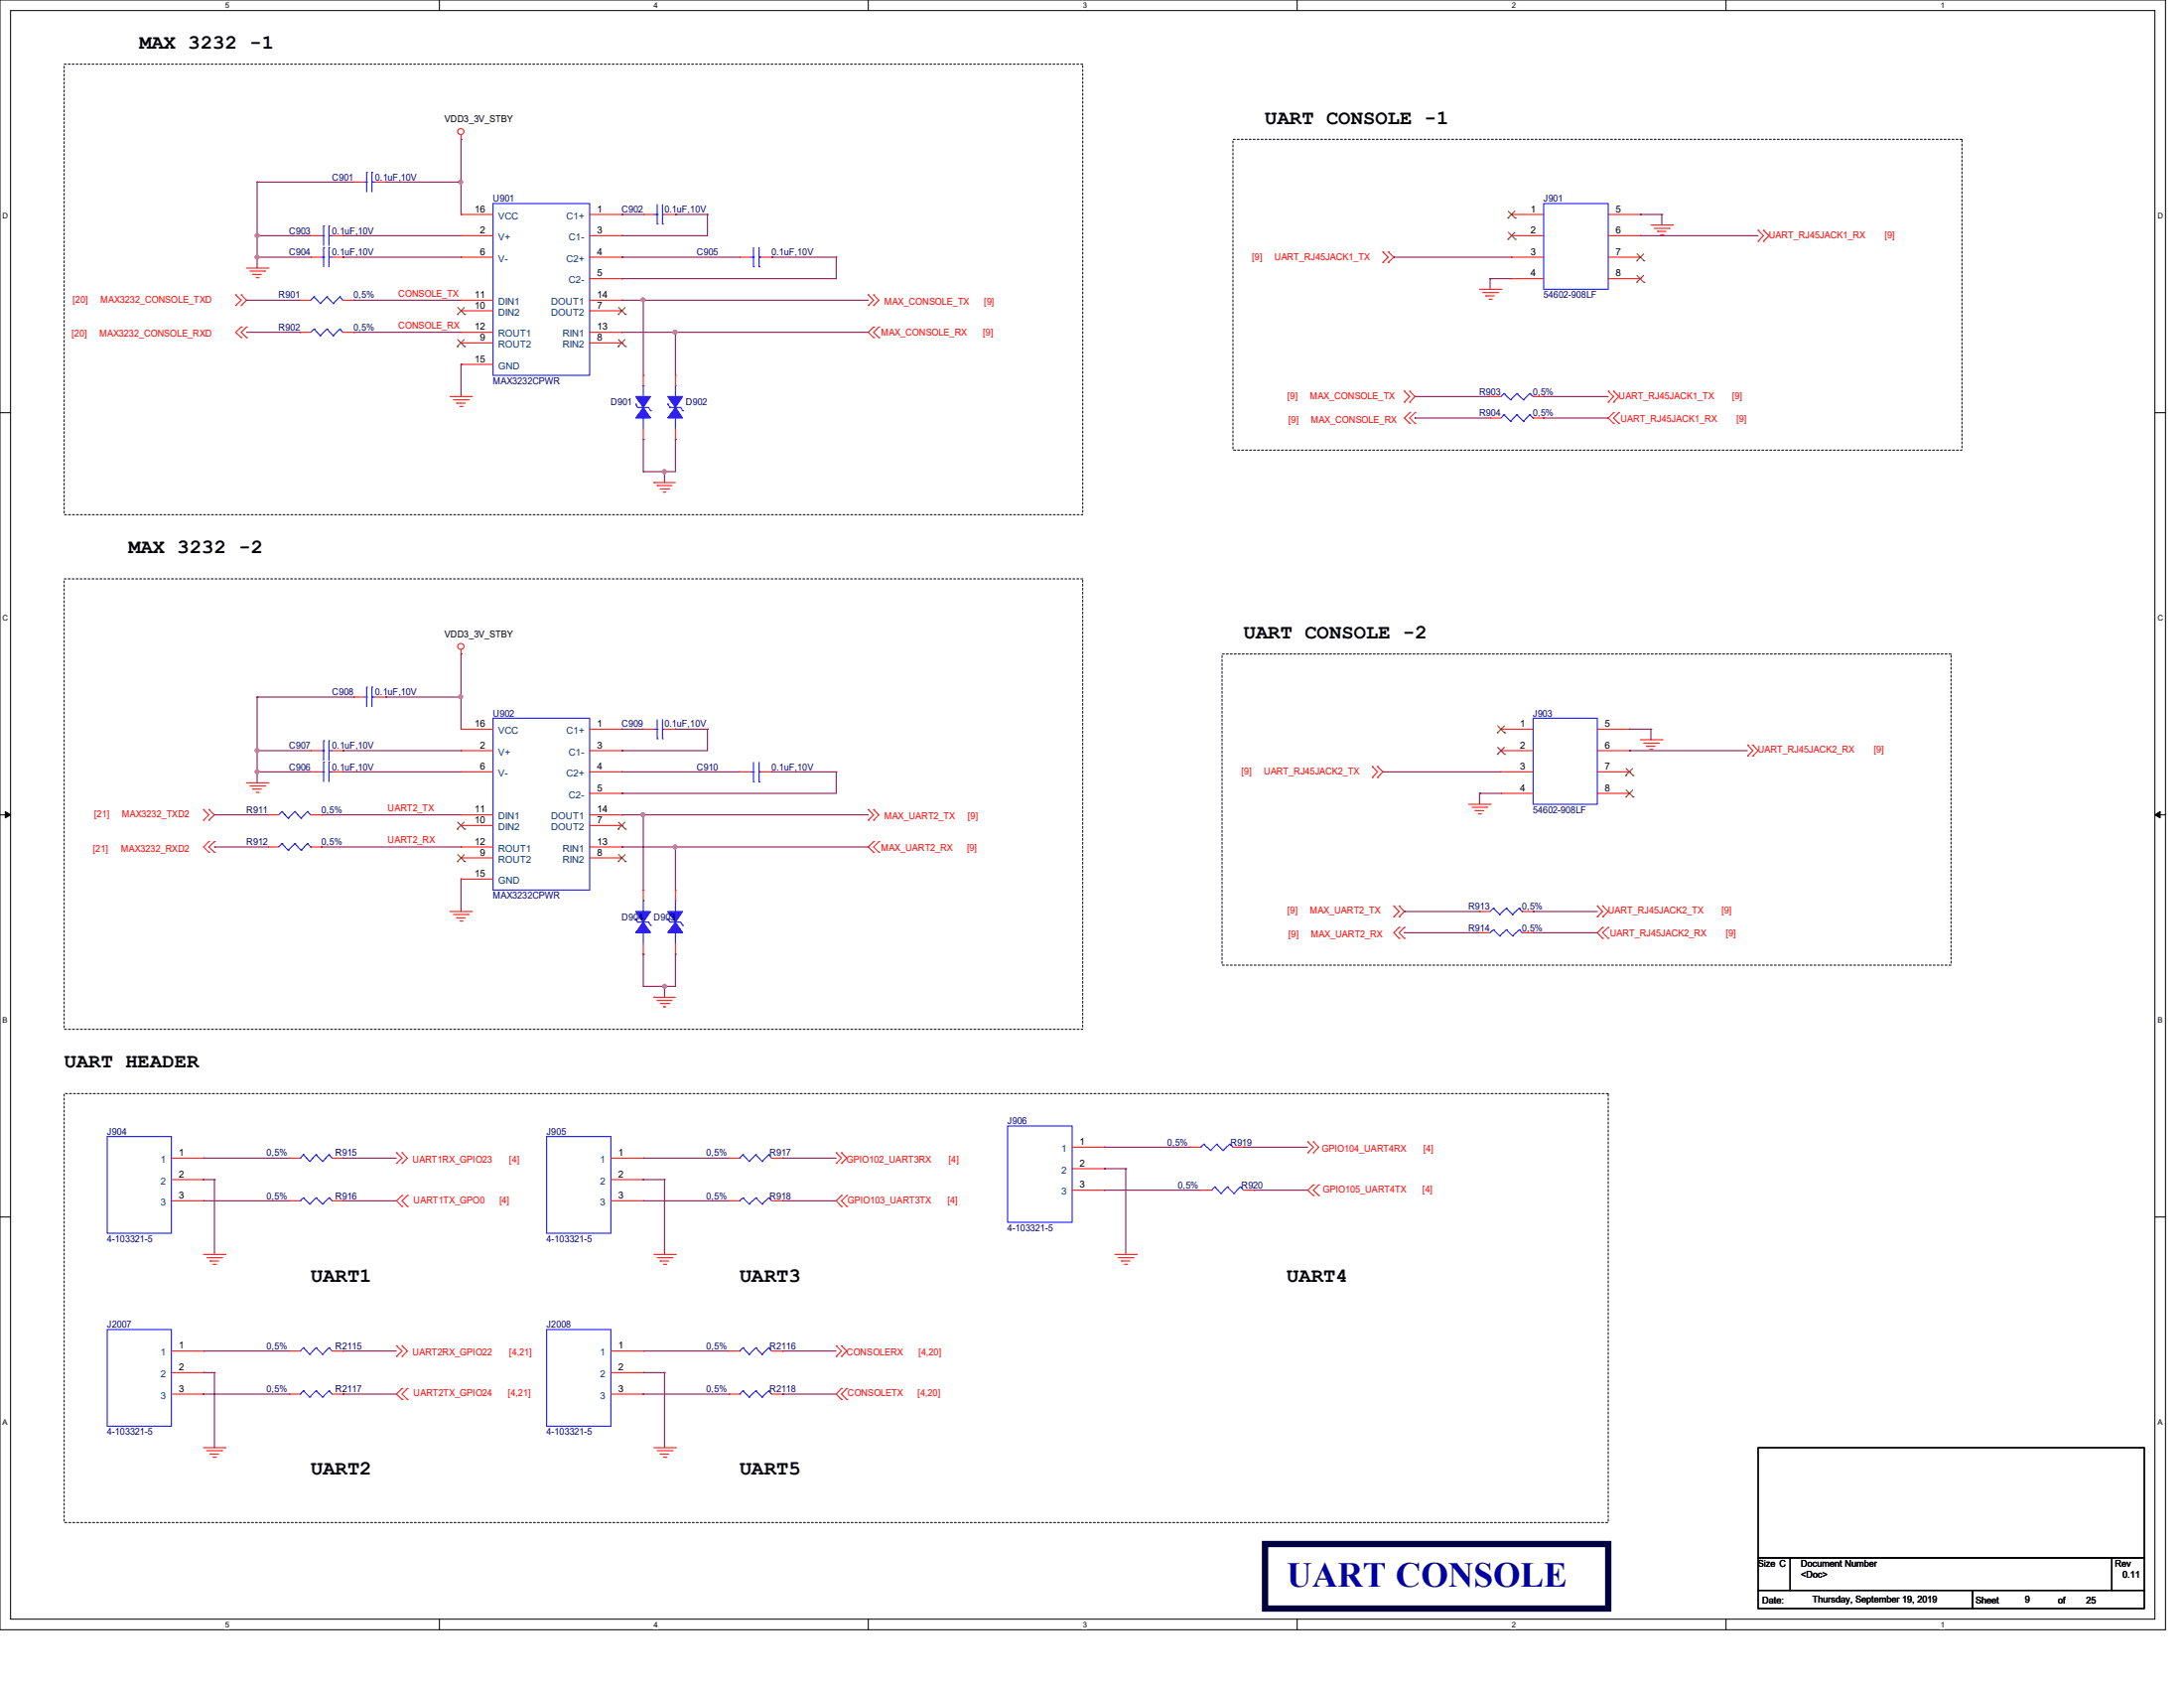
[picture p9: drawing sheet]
<svg xmlns="http://www.w3.org/2000/svg" width="279mm" height="216mm" viewBox="0 0 279 216" stroke-linecap="round" stroke-linejoin="round" font-family="sans-serif">
<path d="M0 0h277v208.4h-277zM1.4 1.4h274.3v205.7h-274.3z" fill="none" stroke="#000" stroke-width=".13"/>
<g fill="#fff">
<path d="M28.8 .1h.5v1.1h-.5z"/>
<path d="M28.8 207.2h.5v1.1h-.5z"/>
</g>
<path d="M56.2 0v1.4M56.2 207.1v1.3" fill="none" stroke="#000" stroke-width=".13"/>
<g fill="#fff">
<path d="M83.7 .1h.5v1.1h-.5z"/>
<path d="M83.7 207.2h.5v1.1h-.5z"/>
</g>
<path d="M111.1 0v1.4M111.1 207.1v1.3" fill="none" stroke="#000" stroke-width=".13"/>
<g fill="#fff">
<path d="M138.5 .1h.6v1.1h-.6z"/>
<path d="M138.5 207.2h.6v1.1h-.6z"/>
</g>
<path d="M165.9 0v1.4M165.9 207.1v1.3" fill="none" stroke="#000" stroke-width=".13"/>
<g fill="#fff">
<path d="M193.4 .1h.5v1.1h-.5z"/>
<path d="M193.4 207.2h.5v1.1h-.5z"/>
</g>
<path d="M220.8 0v1.4M220.8 207.1v1.3" fill="none" stroke="#000" stroke-width=".13"/>
<g fill="#fff">
<path d="M248.2 .1h.6v1.1h-.6z"/>
<path d="M248.2 207.2h.6v1.1h-.6z"/>
<path d="M.3 27.1h.8v1.1h-.8z"/>
<path d="M276 27.1h.7v1.1h-.7z"/>
<path d="M.3 78.5h.8v1.1h-.8z"/>
<path d="M276 78.5h.7v1.1h-.7z"/>
</g>
<path d="M0 52.8h1.4M275.7 52.8h1.3" fill="none" stroke="#000" stroke-width=".13"/>
<g fill="#fff">
<path d="M.3 129.9h.7v1.1h-.7z"/>
<path d="M276 129.9h.6v1.1h-.6z"/>
</g>
<path d="M0 104.2h1.4M275.7 104.2h1.3" fill="none" stroke="#000" stroke-width=".13"/>
<path d="M.7 103.8l.7 .4-.7 .4zM275.7 104.2l.7-.4v.8z" fill="#000" stroke="#000" stroke-width=".13"/>
<g fill="#fff">
<path d="M.3 181.4h.7v1.1h-.7z"/>
<path d="M276 181.4h.6v1.1h-.6z"/>
</g>
<path d="M0 155.7h1.4M275.7 155.7h1.3M224.9 185.2h49.4v14.1h-49.4zM224.9 199.3h4.1v4.1h-4.1zM229 199.3h41.2v4.1h-41.2zM270.2 199.3h4.1v4.1h-4.1zM224.9 203.4h27.4v2.3h-27.4zM252.3 203.4h22v2.3h-22z" fill="none" stroke="#000" stroke-width=".13"/>
<path d="M8.2 8.2h130.3v57.6h-130.3zM157.7 17.8h93.3v39.8h-93.3zM8.2 74h130.3v57.7h-130.3zM156.3 83.7h93.3v39.7h-93.3zM8.2 139.9h197.5v54.8h-197.5z" fill="none" stroke="#000" stroke-width=".13" stroke-dasharray=".3 .3"/>
<path d="M161.8 197.5h43.9v8.2h-43.9z" fill="none" stroke="#000040" stroke-width=".8"/>
<g fill="none" stroke="#f00" stroke-width=".13">
<path d="M59 17.8h.1M59 17.3v.5M30.1 39.1h.1M30.1 37.7h.1M30.1 37.7l.8 .7-.8 .7M30.9 37.7h.1M30.9 39.1h.1M30.9 37.7l.6 .7-.6 .7M31.5 34.3h2.8M32 34.7h1.9M32.3 35.1h.1M32.3 35.1h1.1"/>
<path d="M32.8 35.5h.2M33 35.5h.1M33.9 34.7h.1M34.3 34.3h.1M38.4 38.4h.1M38.4 38.4h1.4M39.8 32.9h.1M39.8 30.1h.1M39.8 32.9h1.3M39.8 30.1h1.3M42.5 32.9h1.4M42.5 30.1h1.4"/>
<path d="M43.9 32.9h.1M43.9 30.1h.1M43.9 38.4h1.4M45.3 38.4h.1M45.3 23.3h.1M45.3 23.3h1.3M48 23.3h1.4M49.4 23.3h.1M59 30.1h.1M59 32.9h.1M59 38.4h.1M59 39.8h.1"/>
<path d="M59 27.4h.1M59 32.9h4.1M59 38.4h4.1M59 30.1h4.1M59 27.4h4.1M59 39.8h4.1M75.4 32.9h4.1M75.4 38.4h4.1M75.4 30.1h4.1M75.4 27.4h4.1M75.4 35.6h4.1M75.4 39.8h4.1"/>
<path d="M79.5 27.4h.1M79.5 30.1h.1M79.5 32.9h.1M79.5 35.6h.1M79.5 38.4h.1M79.5 39.8h.1M82.3 27.4h.1M82.3 27.4h1.4M85 27.4h1.4M86.4 27.4h.1M94.6 32.9h.1M94.6 32.9h1.4"/>
<path d="M97.4 32.9h1.3M98.7 32.9h.1M111.1 37.7h.1M111.1 39.1h.1M111.1 37.7l.7 .7-.7 .7M111.8 37.7h.1M111.8 39.1h.1M111.8 37.7l.6 .7-.6 .7M176.9 32.2h.1M176.9 33.6h.1M176.9 32.2l.7 .7-.7 .7M177.6 33.6h.1"/>
<path d="M177.6 32.2h.1M177.6 32.2l.7 .7-.7 .7M189.3 37h2.7M189.7 37.4h1.9M190.1 37.8h.1M190.1 37.8h1.1M190.5 38.3h.3M190.8 38.3h.1M191.6 37.4h.1M192 37h.1M193.4 27.4h.1M193.4 30.1h.1"/>
<path d="M193.4 32.9h.1M193.4 35.6h.1M193.4 32.9h4.1M193.4 30.1h4.1M193.4 27.4h4.1M193.4 35.6h4.1M205.7 32.9h4.1M205.7 30.1h4.1M205.7 27.4h4.1M205.7 35.6h4.1M209.8 27.4h.1M209.8 30.1h.1"/>
<path d="M209.8 32.9h.1M209.8 35.6h.1M211.2 28.8h2.8M211.6 29.2h1.9M212 29.6h.1M212 29.6h1.1M212.4 30h.3M212.7 30h.1M213.5 29.2h.1M214 28.8h.1M224.9 30.9h.1M224.9 29.5h.1"/>
<path d="M224.9 29.5l.7 .6-.7 .8M225.6 30.9h.1M225.6 29.5h.1M225.6 29.5l.7 .6-.7 .8M30.9 41.8h.1M30.9 43.2h.1M30.9 41.8l-.8 .7 .8 .7M31.5 41.8h.1M31.5 43.2h.1M31.5 41.8l-.6 .7 .6 .7M38.4 42.5h.1M38.4 42.5h1.4"/>
<path d="M43.9 42.5h1.4M45.3 42.5h.1M57.6 50.7h2.7M58 51.1h1.9M58.4 51.6h.1M58.4 51.6h1.1M58.8 52h.3M59 42.5h.1M59 43.9h.1M59 46.6h.1M59 42.5h4.1M59 43.9h4.1"/>
<path d="M59 46.6h4.1M59.1 52h.1M59.9 51.1h.1M60.3 50.7h.1M75.4 42.5h4.1M75.4 43.9h4.1M79.5 42.5h.1M79.5 43.9h.1M82.3 56.2h.1M82.3 48h.1M82.3 48v1.4M82.3 54.9v1.3"/>
<path d="M86.4 56.2h.1M86.4 48h.1M86.4 48v1.4M86.4 54.9v1.3M111.8 41.8h.1M111.8 43.2h.1M111.8 41.8l-.7 .7 .7 .7M112.4 43.2h.1M112.4 41.8h.1M112.4 41.8l-.6 .7 .6 .7M179.7 50h.1M179.7 51.4h.1"/>
<path d="M179.7 50l.6 .7-.6 .7M180.3 51.4h.1M180.3 50h.1M180.3 52.8h.1M180.3 54.1h.1M180.3 50l.7 .7-.7 .7M180.3 52.8l-.6 .7 .6 .6M181 52.8h.1M181 54.1h.1M181 52.8l-.7 .7 .7 .6M190.6 50.7h.1M190.6 53.5h.1"/>
<path d="M190.6 50.7h1.4M190.6 53.5h1.4M196.1 50.7h1.4M196.1 53.5h1.4M197.5 50.7h.1M197.5 53.5h.1M205.7 51.4h.1M205.7 50h.1M205.7 50l.7 .7-.7 .7M206.4 51.4h.1M206.4 50h.1M206.4 52.8h.1"/>
<path d="M206.4 54.1h.1M206.4 50l.7 .7-.7 .7M206.4 52.8l-.7 .7 .7 .6M207.1 54.1h.1M207.1 52.8h.1M207.1 52.8l-.7 .7 .7 .6M83.7 61.7h.1M83.7 61.7h2.7M84.1 62.1h.1M84.1 62.1h1.9M84.5 62.5h1.1M84.9 62.9h.1"/>
<path d="M84.9 62.9h.3M85.6 62.5h.1M39.8 96h.1M39.8 98.7h.1M39.8 96h1.3M39.8 98.7h1.3M42.5 96h1.4M42.5 98.7h1.4M43.9 96h.1M43.9 98.7h.1M45.3 89.2h.1M45.3 89.2h1.3"/>
<path d="M48 89.2h1.4M49.4 89.2h.1M59 83.7h.1M59 96h.1M59 98.7h.1M59 93.3h.1M59 83.1v.6M59 96h4.1M59 93.3h4.1M59 98.7h4.1M75.4 96h4.1M75.4 93.3h4.1"/>
<path d="M75.4 98.7h4.1M79.5 93.3h.1M79.5 96h.1M79.5 98.7h.1M82.3 93.3h.1M82.3 93.3h1.4M85 93.3h1.4M86.4 93.3h.1M94.6 98.7h.1M94.6 98.7h1.4M97.4 98.7h1.3M98.7 98.7h.1"/>
<path d="M175.6 98h.1M175.6 99.4h.1M175.6 98l.6 .7-.6 .7M176.2 99.4h.1M176.2 98h.1M176.2 98l.7 .7-.7 .7M192 93.3h.1M192 96h.1M192 98.7h.1M192 96h4.1M192 93.3h4.1M192 98.7h4.1"/>
<path d="M204.3 96h4.1M204.3 93.3h4.1M204.3 98.7h4.1M208.4 93.3h.1M208.4 96h.1M208.4 98.7h.1M209.8 94.6h2.8M210.3 95h1.9M210.7 95.5h.1M210.7 95.5h1.1M211.1 95.8h.2M211.3 95.8h.1"/>
<path d="M212.2 95h.1M212.6 94.6h.1M223.6 96.7h.1M223.6 95.3h.1M223.6 95.3l.6 .7-.6 .7M224.2 96.7h.1M224.2 95.3h.1M224.2 95.3l.7 .7-.7 .7M26 104.9h.1M26 103.5h.1M26 103.5l.7 .7-.7 .7M26.7 103.5h.1"/>
<path d="M26.7 104.9h.1M26.7 107.7h.1M26.7 109h.1M26.7 103.5l.7 .7-.7 .7M26.7 107.7l-.7 .6 .7 .7M27.4 107.7h.1M27.4 109h.1M27.4 107.7l-.7 .6 .7 .7M31.5 100.1h2.8M32 100.5h1.9M32.3 100.9h.1M32.3 100.9h1.1"/>
<path d="M32.8 101.3h.2M33 101.3h.1M33.9 100.5h.1M34.3 100.1h.1M34.3 108.3h.1M34.3 104.2h.1M34.3 108.3h1.3M34.3 104.2h1.3M39.8 108.3h1.3M39.8 104.2h1.3M41.1 108.3h.1M41.1 104.2h.1"/>
<path d="M57.6 116.6h2.7M58 117h1.9M58.4 117.4h.1M58.4 117.4h1.1M58.8 117.8h.3M59 104.2h.1M59 105.6h.1M59 108.3h.1M59 109.7h.1M59 112.4h.1M59 108.3h4.1M59 104.2h4.1"/>
<path d="M59 105.6h4.1M59 109.7h4.1M59 112.4h4.1M59.1 117.8h.1M59.9 117h.1M60.3 116.6h.1M75.4 108.3h4.1M75.4 101.5h4.1M75.4 104.2h4.1M75.4 105.6h4.1M75.4 109.7h4.1M79.5 101.5h.1"/>
<path d="M79.5 108.3h.1M79.5 109.7h.1M79.5 104.2h.1M79.5 105.6h.1M82.3 113.8h.1M82.3 113.8v1.4M86.4 113.8h.1M86.4 113.8v1.4M111.1 103.5h.1M111.1 104.9h.1M111.1 103.5l.7 .7-.7 .7M111.8 103.5h.1"/>
<path d="M111.8 104.9h.1M111.8 107.7h.1M111.8 109h.1M111.8 103.5l.6 .7-.6 .7M111.8 107.7l-.7 .6 .7 .7M112.4 109h.1M112.4 107.7h.1M112.4 107.7l-.6 .6 .6 .7M178.3 115.9h.1M178.3 117.3h.1M178.3 115.9l.7 .7-.7 .7M179 117.3h.1"/>
<path d="M179 115.9h.1M179 118.6h.1M179 115.9l.7 .7-.7 .7M179 118.6l-.7 .7 .7 .7M179.7 118.6h.1M179.7 118.6l-.7 .7 .7 .7M187.9 102.9h2.7M188.3 103.3h1.9M188.7 103.7h.1M188.7 103.7h1.1M189.1 104.1h.3M189.3 119.3h.1"/>
<path d="M189.3 116.6h.1M189.3 116.6h1.3M189.3 119.3h1.3M189.4 104.1h.1M190.2 103.3h.1M190.6 102.9h.1M192 101.5h.1M192 101.5h4.1M194.7 116.6h1.4M194.7 119.3h1.4M196.1 119.3h.1M196.1 116.6h.1"/>
<path d="M204.3 117.3h.1M204.3 115.9h.1M204.3 115.9l.7 .7-.7 .7M204.3 101.5h4.1M205 117.3h.1M205 115.9h.1M205 118.6h.1M205 115.9l.7 .7-.7 .7M205 118.6l-.7 .7 .7 .7M205.7 118.6h.1M205.7 118.6l-.7 .7 .7 .7M208.4 101.5h.1"/>
<path d="M82.3 122h.1M82.3 120.7v1.3M83.7 127.6h.1M83.7 127.6h2.7M84.1 128h.1M84.1 128h1.9M84.5 128.4h1.1M84.9 128.8h.1M84.9 128.8h.3M85.6 128.4h.1M86.4 122h.1M86.4 120.7v1.3"/>
<path d="M179 120h.1M179.7 120h.1M205 120h.1M205.7 120h.1M21.9 153.6h4.1M21.9 148.1h4.1M21.9 150.9h4.1M26 148.1h.1M26 150.9h.1M26 153.6h.1M37 153.6h.1M37 148.1h.1"/>
<path d="M37 153.6h1.4M37 148.1h1.4M42.5 153.6h1.4M42.5 148.1h1.4M43.9 153.6h.1M43.9 148.1h.1M50.7 147.4h.1M50.7 148.8h.1M50.7 147.4l.7 .7-.7 .7M51.4 147.4h.1M51.4 148.8h.1M51.4 152.9h.1"/>
<path d="M51.4 154.3h.1M51.4 147.4l.7 .7-.7 .7M51.4 152.9l-.7 .7 .7 .7M52.1 154.3h.1M52.1 152.9h.1M52.1 152.9l-.7 .7 .7 .7M78.1 153.6h4.2M78.1 148.1h4.2M78.1 150.9h4.2M82.3 148.1h.1M82.3 150.9h.1M82.3 153.6h.1"/>
<path d="M93.3 148.1h.1M93.3 153.6h.1M93.3 153.6h1.3M93.3 148.1h1.3M98.7 153.6h1.4M98.7 148.1h1.4M100.1 148.1h.1M100.1 153.6h.1M107 147.4h.1M107 148.8h.1M107 147.4l.7 .7-.7 .7M107.7 152.9h.1"/>
<path d="M107.7 154.3h.1M107.7 147.4h.1M107.7 148.8h.1M107.7 152.9l-.7 .7 .7 .7M107.7 147.4l.6 .7-.6 .7M108.3 154.3h.1M108.3 152.9h.1M108.3 152.9l-.6 .7 .6 .7M137.2 152.2h4.1M137.2 146.7h4.1M137.2 149.5h4.1M141.3 146.7h.1"/>
<path d="M141.3 149.5h.1M141.3 152.2h.1M152.2 146.7h.1M152.2 146.7h1.4M153.6 152.2h.1M153.6 152.2h1.4M157.7 146.7h1.4M159.1 146.7h.1M159.1 152.2h1.3M160.4 152.2h.1M167.3 146h.1M167.3 147.4h.1"/>
<path d="M167.3 146l.7 .7-.7 .7M168 151.6h.1M168 152.9h.1M168 146h.1M168 147.4h.1M168 151.6l-.7 .6 .7 .7M168 146l.7 .7-.7 .7M168.7 152.9h.1M168.7 151.6h.1M168.7 151.6l-.7 .6 .7 .7M21.9 178.3h4.1M21.9 172.8h4.1"/>
<path d="M21.9 175.6h4.1M26 172.8h.1M26 175.6h.1M26 178.3h.1M26 160.4h2.8M26.5 160.9h1.9M26.9 161.3h.1M26.9 161.3h1.1M27.3 161.7h.3M27.6 161.7h.1M28.4 160.9h.1M28.8 160.4h.1"/>
<path d="M37 178.3h.1M37 172.8h.1M37 178.3h1.4M37 172.8h1.4M42.5 178.3h1.4M42.5 172.8h1.4M43.9 178.3h.1M43.9 172.8h.1M50.7 172.1h.1M50.7 173.5h.1M50.7 172.1l.7 .7-.7 .7M51.4 172.1h.1"/>
<path d="M51.4 173.5h.1M51.4 177.6h.1M51.4 179h.1M51.4 172.1l.7 .7-.7 .7M51.4 177.6l-.7 .7 .7 .7M52.1 179h.1M52.1 177.6h.1M52.1 177.6l-.7 .7 .7 .7M78.1 178.3h4.2M78.1 172.8h4.2M78.1 175.6h4.2M82.3 172.8h.1"/>
<path d="M82.3 175.6h.1M82.3 178.3h.1M83.7 160.4h2.7M84.1 160.9h1.9M84.5 161.3h.1M84.5 161.3h1.1M84.9 161.7h.3M85.2 161.7h.1M86 160.9h.1M86.4 160.4h.1M93.3 178.3h.1M93.3 172.8h.1"/>
<path d="M93.3 178.3h1.3M93.3 172.8h1.3M98.7 178.3h1.4M98.7 172.8h1.4M100.1 178.3h.1M100.1 172.8h.1M107 172.1h.1M107 173.5h.1M107 172.1l.7 .7-.7 .7M107.7 172.1h.1M107.7 173.5h.1M107.7 177.6h.1"/>
<path d="M107.7 179h.1M107.7 172.1l.6 .7-.6 .7M107.7 177.6l-.7 .7 .7 .7M108.3 179h.1M108.3 177.6h.1M108.3 177.6l-.6 .7 .6 .7M142.6 160.4h2.8M143 160.9h1.9M143.5 161.3h.1M143.5 161.3h1.1M143.8 161.7h.3M144.1 161.7h.1"/>
<path d="M144.9 160.9h.1M145.4 160.4h.1M26 185.2h2.8M26.5 185.5h1.9M26.9 186h.1M26.9 186h1.1M27.3 186.4h.3M27.6 186.4h.1M28.4 185.5h.1M28.8 185.2h.1M83.7 185.2h2.7M84.1 185.5h1.9"/>
<path d="M84.5 186h.1M84.5 186h1.1M84.9 186.4h.3M85.2 186.4h.1M86 185.5h.1M86.4 185.2h.1"/>
<circle cx="59" cy="16.8" r=".39"/>
<circle cx="59" cy="82.7" r=".39"/>
</g>
<g fill="none" stroke="#00f" stroke-width=".13">
<path d="M40.2 38h.1M40.2 38l-.4 .4M40.2 38l.8 .8M41 38.8h.1M41.1 32.9h.3M41.1 30.1h.3M41.4 32.9h.1M41.4 31.7h.1M41.4 30.1h.1M41.4 28.9h.1M41.4 28.9v2.5M41.4 31.7v2.4"/>
<path d="M41.8 38h.1M41.8 38l-.8 .8M41.8 38l.8 .8M42.1 31.7h.1M42.1 32.9h.1M42.1 28.9h.1M42.1 30.1h.1M42.1 32.9h.4M42.1 28.9v2.5M42.1 31.7v2.4M42.1 30.1h.4M42.6 38.8h.1"/>
<path d="M43.5 38h.1M43.5 38l-.9 .8M43.5 38l.4 .4M43.9 38.4h.1M46.6 23.3h.3M46.9 23.3h.1M46.9 22.1h.1M46.9 22.1v2.5M47.6 22.1h.1M47.6 23.3h.1M47.6 22.1v2.5M47.6 23.3h.4"/>
<path d="M63.1 26h12.3v22h-12.3zM83.7 27.4h.4M84.1 28.7h.1M84.1 27.4h.1M84.1 26.2v2.5M84.8 27.4h.1M84.8 28.7h.1M84.8 26.2v2.5M84.8 27.4h.2M96 32.9h.4M96.4 34.1h.1M96.4 32.9h.1"/>
<path d="M96.4 31.7v2.4M97.1 32.9h.1M97.1 34.1h.1M97.1 32.9h.3M97.1 31.7v2.4M197.5 26h8.2v11h-8.2zM40.2 42.1h.1M40.2 42.1l-.4 .4M40.2 42.1l.8 .8M41 42.9h.1M41.8 42.1h.1M41.8 42.1l-.8 .8"/>
<path d="M41.8 42.1l.8 .8M42.6 42.9h.1M43.5 42.1h.1M43.5 42.1l-.9 .8M43.5 42.1l.4 .4M43.9 42.5h.1M81.3 51.7h.1M81.3 51.7l.3 .4M81.6 52.1h.1M81.6 52.1h1.4l.2 .4M82.3 53.5h.1M82.3 49.4h.1"/>
<path d="M82.3 49.4v1.3M82.3 53.5v1.4M83.2 52.5h.1M85.4 51.7h.1M85.4 51.7l.3 .4M85.7 52.1h.1M85.7 52.1h1.4l.2 .4M86.4 53.5h.1M86.4 49.4h.1M86.4 49.4v1.3M86.4 53.5v1.4M87.3 52.5h.1"/>
<path d="M192.4 50.3h.1M192.4 53h.1M192.4 50.3l-.4 .4M192.4 50.3l.9 .8M192.4 53l-.4 .5M192.4 53l.9 .9M193.3 51.1h.1M193.3 53.9h.1M194.1 50.3h.1M194.1 53h.1M194.1 50.3l-.8 .8M194.1 50.3l.8 .8"/>
<path d="M194.1 53l-.8 .9M194.1 53l.8 .9M194.9 51.1h.1M194.9 53.9h.1M195.7 50.3h.1M195.7 53h.1M195.7 50.3l-.8 .8M195.7 50.3l.4 .4M195.7 53l-.8 .9M195.7 53l.4 .5M196.1 50.7h.1M196.1 53.5h.1"/>
<path d="M41.1 96h.3M41.1 98.7h.3M41.4 96h.1M41.4 94.7h.1M41.4 98.7h.1M41.4 97.5h.1M41.4 94.7v2.5M41.4 97.5v2.5M42.1 94.7h.1M42.1 96h.1M42.1 97.5h.1M42.1 98.7h.1"/>
<path d="M42.1 94.7v2.5M42.1 97.5v2.5M42.1 96h.4M42.1 98.7h.4M46.6 89.2h.3M46.9 89.2h.1M46.9 87.9h.1M46.9 87.9v2.5M47.6 87.9h.1M47.6 89.2h.1M47.6 89.2h.4M47.6 87.9v2.5"/>
<path d="M63.1 91.9h12.3v21.9h-12.3zM83.7 93.3h.4M84.1 94.5h.1M84.1 93.3h.1M84.1 92v2.5M84.8 93.3h.1M84.8 94.5h.1M84.8 93.3h.2M84.8 92v2.5M96 98.7h.4M96.4 100h.1M96.4 98.7h.1"/>
<path d="M96.4 97.5v2.5M97.1 98.7h.1M97.1 100h.1M97.1 98.7h.3M97.1 97.5v2.5M196.1 91.9h8.2v11h-8.2zM36.1 107.9h.1M36.1 103.8h.1M36.1 107.9l-.5 .4M36.1 107.9l.8 .9M36.1 103.8l-.5 .4M36.1 103.8l.8 .8"/>
<path d="M36.9 108.8h.1M36.9 104.6h.1M37.7 107.9h.1M37.7 103.8h.1M37.7 107.9l-.8 .9M37.7 107.9l.8 .9M37.7 103.8l-.8 .8M37.7 103.8l.8 .8M38.5 108.8h.1M38.5 104.6h.1M39.3 107.9h.1M39.3 103.8h.1"/>
<path d="M39.3 107.9l-.8 .9M39.3 107.9l.5 .4M39.3 103.8l-.8 .8M39.3 103.8l.5 .4M39.8 108.3h.1M39.8 104.2h.1M81.3 117.5h.1M81.3 117.5l.3 .4M81.6 117.9h.1M81.6 117.9h1.4l.2 .5M82.3 119.3h.1M82.3 115.2h.1"/>
<path d="M82.3 115.2v1.4M82.3 119.3v1.4M83.2 118.4h.1M85.4 117.5h.1M85.4 117.5l.3 .4M85.7 117.9h.1M85.7 117.9h1.4l.2 .5M86.4 119.3h.1M86.4 115.2h.1M86.4 115.2v1.4M86.4 119.3v1.4M87.3 118.4h.1"/>
<path d="M191.1 118.9h.1M191.1 116.2h.1M191.1 116.2l-.5 .4M191.1 118.9l-.5 .4M191.1 118.9l.8 .8M191.1 116.2l.8 .8M191.9 119.7h.1M191.9 117h.1M192.7 118.9h.1M192.7 116.2h.1M192.7 118.9l-.8 .8M192.7 118.9l.8 .8"/>
<path d="M192.7 116.2l-.8 .8M192.7 116.2l.8 .8M193.5 119.7h.1M193.5 117h.1M194.4 118.9h.1M194.4 116.2h.1M194.4 118.9l-.9 .8M194.4 118.9l.3 .4M194.4 116.2l-.9 .8M194.4 116.2l.3 .4M194.7 119.3h.1M194.7 116.6h.1"/>
<path d="M13.7 145.4h8.2v12.3h-8.2zM38.4 153.6h.1M38.4 148.1h.1M38.8 153.2h.1M38.8 147.7h.1M38.8 153.2l.8 .8M38.8 153.2l-.4 .4M38.8 147.7l.8 .8M38.8 147.7l-.4 .4M39.6 154h.1M39.6 148.5h.1M40.4 153.2h.1"/>
<path d="M40.4 147.7h.1M40.4 153.2l.9 .8M40.4 153.2l-.8 .8M40.4 147.7l.9 .8M40.4 147.7l-.8 .8M41.3 154h.1M41.3 148.5h.1M42.1 153.2h.1M42.1 147.7h.1M42.1 153.2l.4 .4M42.1 153.2l-.8 .8M42.1 147.7l.4 .4"/>
<path d="M42.1 147.7l-.8 .8M69.9 145.4h8.2v12.3h-8.2zM94.6 148.1h.1M94.6 153.6h.1M95 147.7h.1M95 153.2h.1M95 147.7l.8 .8M95 147.7l-.4 .4M95 153.2l.8 .8M95 153.2l-.4 .4M95.8 148.5h.1M95.8 154h.1"/>
<path d="M96.7 147.7h.1M96.7 153.2h.1M96.7 147.7l.8 .8M96.7 147.7l-.9 .8M96.7 153.2l.8 .8M96.7 153.2l-.9 .8M97.5 148.5h.1M97.5 154h.1M98.3 147.7h.1M98.3 153.2h.1M98.3 147.7l.4 .4M98.3 147.7l-.8 .8"/>
<path d="M98.3 153.2l.4 .4M98.3 153.2l-.8 .8M128.9 144h8.3v12.3h-8.3zM153.6 146.7h.1M154 146.3h.1M154 146.3l.9 .9M154 146.3l-.4 .4M154.9 147.2h.1M155 152.2h.1M155.4 151.8h.1M155.4 151.8l.8 .9M155.4 151.8l-.4 .4"/>
<path d="M155.7 146.3h.1M155.7 146.3l.8 .9M155.7 146.3l-.8 .9M156.2 152.7h.1M156.5 147.2h.1M157 151.8h.1M157 151.8l.9 .9M157 151.8l-.8 .9M157.3 146.3h.1M157.3 146.3l.4 .4M157.3 146.3l-.8 .9M157.9 152.7h.1"/>
<path d="M158.7 151.8h.1M158.7 151.8l.4 .4M158.7 151.8l-.8 .9M13.7 170.1h8.2v12.3h-8.2zM38.4 178.3h.1M38.4 172.8h.1M38.8 177.9h.1M38.8 172.4h.1M38.8 177.9l.8 .8M38.8 177.9l-.4 .4M38.8 172.4l.8 .8M38.8 172.4l-.4 .4"/>
<path d="M39.6 178.7h.1M39.6 173.2h.1M40.4 177.9h.1M40.4 172.4h.1M40.4 177.9l.9 .8M40.4 177.9l-.8 .8M40.4 172.4l.9 .8M40.4 172.4l-.8 .8M41.3 178.7h.1M41.3 173.2h.1M42.1 177.9h.1M42.1 172.4h.1"/>
<path d="M42.1 177.9l.4 .4M42.1 177.9l-.8 .8M42.1 172.4l.4 .4M42.1 172.4l-.8 .8M69.9 170.1h8.2v12.3h-8.2zM94.6 178.3h.1M94.6 172.8h.1M95 177.9h.1M95 172.4h.1M95 177.9l.8 .8M95 177.9l-.4 .4M95 172.4l.8 .8"/>
<path d="M95 172.4l-.4 .4M95.8 178.7h.1M95.8 173.2h.1M96.7 177.9h.1M96.7 172.4h.1M96.7 177.9l.8 .8M96.7 177.9l-.9 .8M96.7 172.4l.8 .8M96.7 172.4l-.9 .8M97.5 178.7h.1M97.5 173.2h.1M98.3 177.9h.1"/>
<path d="M98.3 172.4h.1M98.3 177.9l.4 .4M98.3 177.9l-.8 .8M98.3 172.4l.4 .4M98.3 172.4l-.8 .8"/>
</g>
<g fill="#00f" stroke="#00f" stroke-width=".13">
<path d="M82.3 52.1l.9 1.4h-1.9z" fill-rule="evenodd"/>
<path d="M81.3 50.7h1.9l-.9 1.4z" fill-rule="evenodd"/>
<path d="M86.4 117.9l.9 1.4h-1.9z" fill-rule="evenodd"/>
<path d="M85.4 116.6h1.9l-.9 1.3z" fill-rule="evenodd"/>
<path d="M82.3 117.9l.9 1.4h-1.9z" fill-rule="evenodd"/>
<path d="M81.3 116.6h1.9l-.9 1.3z" fill-rule="evenodd"/>
<path d="M86.4 52.1l.9 1.4h-1.9z" fill-rule="evenodd"/>
<path d="M85.4 50.7h1.9l-.9 1.4z" fill-rule="evenodd"/>
</g>
<g fill="none" stroke="#804000" stroke-width=".13">
<path d="M58.5 39.3l.9 .9M59.4 39.3l-.9 .9M79.1 39.3l.9 .9M80 39.3l-.9 .9M192.9 27.9h.1M192.9 30.6h.1M193 27l.8 .9M193 29.7l.8 .9M193.8 27l-.9 .9M193.8 29.7l-.9 .9M193.8 27.9h.1M193.8 30.6h.1"/>
<path d="M209.4 33.4h.1M209.4 36.1h.1M209.4 32.5l.9 .9M209.4 35.2l.9 .9M210.3 32.5l-.9 .9M210.3 35.2l-.9 .9M210.3 33.4h.1M210.3 36.1h.1M58.5 40.2h.1M58.5 44.3h.1M58.5 43.4l.9 .9M59.4 43.4l-.9 .9"/>
<path d="M59.4 40.2h.1M59.4 44.3h.1M79.1 44.3h.1M79.1 40.2h.1M79.1 43.4l.9 .9M80 43.4l-.9 .9M80 44.3h.1M80 40.2h.1M191.6 93.7h.1M191.6 96.5h.1M191.6 92.8l.9 .9M191.6 95.6l.9 .9"/>
<path d="M192.4 92.8l-.8 .9M192.4 95.6l-.8 .9M192.5 93.7h.1M192.5 96.5h.1M208 99.2h.1M208 98.3l.9 .9M208.9 98.3l-.9 .9M208.9 99.2h.1M58.5 106h.1M58.5 110.2h.1M58.5 105.2l.9 .8M58.5 109.3l.9 .9"/>
<path d="M59.4 105.2l-.9 .8M59.4 109.3l-.9 .9M59.4 106h.1M59.4 110.2h.1M79.1 110.2h.1M79.1 106h.1M79.1 109.3l.9 .9M79.1 105.2l.9 .8M80 109.3l-.9 .9M80 105.2l-.9 .8M80 110.2h.1M80 106h.1"/>
<path d="M208 101.9h.1M208 101l.9 .9M208.9 101l-.9 .9M208.9 101.9h.1"/>
</g>
<g fill="none" stroke="#800040" stroke-width=".13">
<path d="M59 17.8h.1M59 17.8v9.6M31.5 38.4h.1M31.5 38.4h6.9M32.9 30.1h.1M32.9 32.9h.1M32.9 23.3h.1M32.9 32.9h6.9M32.9 30.1h6.9M32.9 23.3v11M32.9 23.3h12.4M43.9 30.1h.1"/>
<path d="M43.9 32.9h.1M43.9 32.9h15.1M43.9 30.1h15.1M45.3 38.4h.1M45.3 38.4h13.7M49.4 23.3h.1M49.4 23.3h9.6M59 23.3h.1M79.5 30.1h.1M79.5 27.4h.1M79.5 32.9h.1M79.5 35.6h.1"/>
<path d="M79.5 38.4h.1M79.5 32.9h15.1M79.5 27.4h2.8M79.5 38.4h31.6M82.3 38.4h.1M82.3 38.4v9.6M86.4 27.4h.1M86.4 27.4h4.1M90.5 27.4h.1M90.5 27.4v2.7h-11M98.7 32.9h.1M98.7 32.9h8.3"/>
<path d="M107 32.9h.1M107 32.9v2.7h-27.5M178.3 32.9h.1M178.3 32.9h15.1M190.6 35.6h.1M190.6 35.6v1.4M190.6 35.6h2.8M209.8 30.1h.1M209.8 27.4h.1M209.8 30.1h15.1M209.8 27.4h2.8M212.6 27.4h.1"/>
<path d="M212.6 27.4v1.4M31.5 42.5h6.9M38.4 42.5h.1M45.3 42.5h.1M45.3 42.5h13.7M59 46.6h.1M59 46.6v4.1M79.5 42.5h.1M79.5 42.5h31.6M82.3 56.2h.1M82.3 56.2v4.1M86.4 56.2h.1"/>
<path d="M86.4 42.5h.1M86.4 42.5v5.5M86.4 56.2v4.1h-4.1M181 50.7h.1M181 53.5h.1M181 50.7h9.6M181 53.5h9.6M197.5 50.7h.1M197.5 53.5h.1M197.5 50.7h8.2M197.5 53.5h8.2M82.3 60.3h.1"/>
<path d="M85 60.3h.1M85 60.3v1.4M32.9 96h.1M32.9 98.7h.1M32.9 89.2h.1M32.9 89.2v10.9M32.9 96h6.9M32.9 98.7h6.9M32.9 89.2h12.4M43.9 96h.1M43.9 98.7h.1M43.9 96h15.1"/>
<path d="M43.9 98.7h15.1M49.4 89.2h.1M49.4 89.2h9.6M59 89.2h.1M59 83.7h.1M59 83.7v9.6M79.5 96h.1M79.5 93.3h.1M79.5 98.7h.1M79.5 93.3h2.8M79.5 98.7h15.1M86.4 93.3h.1"/>
<path d="M86.4 93.3h4.1M90.5 93.3h.1M90.5 93.3v2.7h-11M98.7 98.7h.1M98.7 98.7h8.3M107 98.7h.1M107 98.7v2.8h-27.5M176.9 98.7h.1M176.9 98.7h15.1M208.4 96h.1M208.4 93.3h.1M208.4 96h15.2"/>
<path d="M208.4 93.3h2.8M211.2 93.3h.1M211.2 93.3v1.3M27.4 104.2h.1M27.4 108.3h.1M27.4 108.3h6.9M27.4 104.2h6.9M41.1 104.2h.1M41.1 108.3h.1M41.1 108.3h17.9M41.1 104.2h17.9M59 112.4h.1"/>
<path d="M59 112.4v4.2M79.5 101.5h.1M79.5 108.3h.1M79.5 104.2h.1M79.5 108.3h31.6M79.5 104.2h31.6M82.3 104.2h.1M82.3 104.2v9.6M86.4 108.3h.1M86.4 108.3v5.5M179.7 116.6h.1M179.7 119.3h.1"/>
<path d="M179.7 116.6h9.6M179.7 119.3h9.6M189.3 101.5h.1M189.3 101.5h2.7M189.3 101.5v1.4M196.1 116.6h.1M196.1 119.3h.1M196.1 116.6h8.2M196.1 119.3h8.2M82.3 126.2h.1M82.3 122h.1M82.3 122v4.2"/>
<path d="M85 126.2h.1M85 126.2v1.4M86.4 122h.1M86.4 122v4.2h-4.1M26 148.1h.1M26 153.6h.1M26 150.9h.1M26 148.1h11M26 153.6h11M26 150.9h1.4M27.4 150.9h.1M27.4 150.9v9.5"/>
<path d="M43.9 148.1h.1M43.9 153.6h.1M43.9 148.1h6.8M43.9 153.6h6.8M82.3 148.1h.1M82.3 153.6h.1M82.3 150.9h.1M82.3 148.1h11M82.3 153.6h11M82.3 150.9h2.7M85 150.9h.1M85 150.9v9.5"/>
<path d="M100.1 148.1h.1M100.1 153.6h.1M100.1 148.1h6.9M100.1 153.6h6.9M141.3 146.7h.1M141.3 152.2h.1M141.3 149.5h.1M141.3 146.7h10.9M141.3 152.2h12.3M141.3 149.5h2.7M144 149.5h.1M144 149.5v10.9"/>
<path d="M159.1 146.7h.1M159.1 146.7h8.2M160.4 152.2h.1M160.4 152.2h6.9M26 172.8h.1M26 175.6h.1M26 178.3h.1M26 172.8h11M26 175.6h1.4M26 178.3h11M27.4 175.6h.1M27.4 175.6v9.6"/>
<path d="M43.9 172.8h.1M43.9 178.3h.1M43.9 172.8h6.8M43.9 178.3h6.8M82.3 172.8h.1M82.3 175.6h.1M82.3 178.3h.1M82.3 172.8h11M82.3 175.6h2.7M82.3 178.3h11M85 175.6h.1M85 175.6v9.6"/>
<path d="M100.1 172.8h.1M100.1 178.3h.1M100.1 172.8h6.9M100.1 178.3h6.9"/>
</g>
<g fill="#f0f" stroke="#f0f" stroke-width=".13">
<circle cx="32.9" cy="30.1" r=".25"/>
<circle cx="32.9" cy="32.9" r=".25"/>
<circle cx="58.9" cy="23.3" r=".25"/>
<circle cx="82.3" cy="38.4" r=".25"/>
<circle cx="86.4" cy="42.5" r=".25"/>
<circle cx="85" cy="60.3" r=".25"/>
<circle cx="32.9" cy="96" r=".25"/>
<circle cx="32.9" cy="98.7" r=".25"/>
<circle cx="58.9" cy="89.1" r=".25"/>
<circle cx="85" cy="126.2" r=".25"/>
<circle cx="82.3" cy="104.2" r=".25"/>
<circle cx="86.4" cy="108.3" r=".25"/>
</g>
<text font-size="4.5" fill="#000080" x="164.6" y="203">UART CONSOLE</text>
<g font-size="2.6">
<text x="17.8" y="6.2">MAX 3232 -1</text>
<text x="161.8" y="15.8">UART CONSOLE -1</text>
<text x="16.4" y="70.7">MAX 3232 -2</text>
<text x="159.1" y="81.7">UART CONSOLE -2</text>
<text x="8.2" y="136.5">UART HEADER</text>
<text x="39.8" y="164">UART1</text>
<text x="94.6" y="164">UART3</text>
<text x="164.6" y="164">UART4</text>
<text x="39.8" y="188.6">UART2</text>
<text x="94.6" y="188.6">UART5</text>
</g>
<g font-size="1.2">
<text x="56.9" y="15.7">VDD3_3V_STBY</text>
<text x="60.7" y="27.1">16</text>
<text x="61.4" y="29.8">2</text>
<text x="76.4" y="27.1">1</text>
<text x="76.4" y="29.8">3</text>
<text x="195.8" y="27.1">1</text>
<text x="195.8" y="29.8">2</text>
<text x="206.7" y="27.1">5</text>
<text x="206.7" y="29.8">6</text>
<text x="61.4" y="32.6">6</text>
<text x="76.4" y="32.6">4</text>
<text x="76.4" y="35.3">5</text>
<text x="195.8" y="32.6">3</text>
<text x="195.8" y="35.3">4</text>
<text x="206.7" y="32.6">7</text>
<text x="206.7" y="35.3">8</text>
<text x="60.7" y="38.1">11</text>
<text x="60.7" y="39.5">10</text>
<text x="76.4" y="38.1">14</text>
<text x="76.4" y="39.5">7</text>
<text x="60.7" y="42.2">12</text>
<text x="60.7" y="46.3">15</text>
<text x="61.4" y="43.6">9</text>
<text x="76.4" y="42.2">13</text>
<text x="76.4" y="43.6">8</text>
<text x="56.9" y="81.5">VDD3_3V_STBY</text>
<text x="60.7" y="93">16</text>
<text x="61.4" y="95.7">2</text>
<text x="76.4" y="93">1</text>
<text x="76.4" y="95.7">3</text>
<text x="194.5" y="93">1</text>
<text x="194.5" y="95.7">2</text>
<text x="205.3" y="93">5</text>
<text x="205.3" y="95.7">6</text>
<text x="61.4" y="98.4">6</text>
<text x="76.4" y="98.4">4</text>
<text x="76.4" y="101.2">5</text>
<text x="194.5" y="98.4">3</text>
<text x="194.5" y="101.2">4</text>
<text x="205.3" y="98.4">7</text>
<text x="205.3" y="101.2">8</text>
<text x="60.7" y="103.9">11</text>
<text x="60.7" y="105.3">10</text>
<text x="76.4" y="103.9">14</text>
<text x="76.4" y="105.3">7</text>
<text x="60.7" y="108">12</text>
<text x="60.7" y="112.1">15</text>
<text x="61.4" y="109.4">9</text>
<text x="76.4" y="108">13</text>
<text x="76.4" y="109.4">8</text>
<text x="22.9" y="147.8">1</text>
<text x="79.1" y="147.8">1</text>
<text x="138.1" y="146.4">1</text>
<text x="138.1" y="149.2">2</text>
<text x="22.9" y="150.6">2</text>
<text x="22.9" y="153.3">3</text>
<text x="79.1" y="150.6">2</text>
<text x="79.1" y="153.3">3</text>
<text x="138.1" y="151.9">3</text>
<text x="22.9" y="172.5">1</text>
<text x="79.1" y="172.5">1</text>
<text x="22.9" y="175.3">2</text>
<text x="22.9" y="178">3</text>
<text x="79.1" y="175.3">2</text>
<text x="79.1" y="178">3</text>
<text x="224.9" y="200.4">Size C</text>
<text x="230.4" y="200.4">Document Number</text>
<text x="230.4" y="201.8">&lt;Doc&gt;</text>
<text x="270.6" y="200.4">Rev</text>
<text x="271.6" y="201.8">0.11</text>
<text x="225.5" y="205.1">Date:</text>
<text x="231.9" y="204.9">Thursday, September 19, 2019</text>
<text x="252.8" y="205.1">Sheet</text>
<text x="259.1" y="204.9">9</text>
<text x="263.3" y="205.1">of</text>
<text x="266.9" y="205.1">25</text>
</g>
<g font-size="1.2" fill="#000080">
<text x="42.5" y="23.1">C901</text>
<text x="48" y="23.1">0.1uF,10V</text>
<text x="37" y="29.9">C903</text>
<text x="42.5" y="29.9">0.1uF,10V</text>
<text x="63.1" y="25.8">U901</text>
<text x="79.5" y="27.2">C902</text>
<text x="85" y="27.2">0.1uF,10V</text>
<text x="197.5" y="25.8">J901</text>
<text x="37" y="32.7">C904</text>
<text x="42.5" y="32.7">0.1uF,10V</text>
<text x="89.2" y="32.7">C905</text>
<text x="98.7" y="32.7">0.1uF,10V</text>
<text x="35.6" y="38.1">R901</text>
<text x="45.3" y="38.1">0,5%</text>
<text x="197.5" y="38.1">54602-908LF</text>
<text x="35.6" y="42.3">R902</text>
<text x="45.3" y="42.3">0,5%</text>
<text x="63.1" y="49.1">MAX3232CPWR</text>
<text x="78.1" y="51.9">D901</text>
<text x="87.8" y="51.9">D902</text>
<text x="189.3" y="50.5">R903</text>
<text x="189.3" y="53.3">R904</text>
<text x="196.1" y="50.5">0,5%</text>
<text x="196.1" y="53.3">0,5%</text>
<text x="42.5" y="88.9">C908</text>
<text x="48" y="88.9">0.1uF,10V</text>
<text x="37" y="95.8">C907</text>
<text x="42.5" y="95.8">0.1uF,10V</text>
<text x="63.1" y="91.7">U902</text>
<text x="79.5" y="93">C909</text>
<text x="85" y="93">0.1uF,10V</text>
<text x="196.1" y="91.7">J903</text>
<text x="37" y="98.5">C906</text>
<text x="42.5" y="98.5">0.1uF,10V</text>
<text x="89.2" y="98.5">C910</text>
<text x="98.7" y="98.5">0.1uF,10V</text>
<text x="31.5" y="104">R911</text>
<text x="41.1" y="104">0,5%</text>
<text x="196.1" y="104">54602-908LF</text>
<text x="31.5" y="108.1">R912</text>
<text x="41.1" y="108.1">0,5%</text>
<text x="63.1" y="115">MAX3232CPWR</text>
<text x="79.5" y="117.7">D904</text>
<text x="83.6" y="117.7">D903</text>
<text x="187.9" y="119.1">R914</text>
<text x="187.9" y="116.3">R913</text>
<text x="194.7" y="119.1">0,5%</text>
<text x="194.7" y="116.3">0,5%</text>
<text x="128.9" y="143.8">J906</text>
<text x="13.7" y="145.2">J904</text>
<text x="34.1" y="147.9">0,5%</text>
<text x="42.9" y="147.9">R915</text>
<text x="69.9" y="145.2">J905</text>
<text x="90.4" y="147.9">0,5%</text>
<text x="98.5" y="147.9">R917</text>
<text x="149.3" y="146.5">0,5%</text>
<text x="157.4" y="146.5">R919</text>
<text x="34.1" y="153.4">0,5%</text>
<text x="42.9" y="153.4">R916</text>
<text x="90.4" y="153.4">0,5%</text>
<text x="98.5" y="153.4">R918</text>
<text x="150.7" y="152">0,5%</text>
<text x="158.8" y="152">R920</text>
<text x="13.7" y="158.9">4-103321-5</text>
<text x="69.9" y="158.9">4-103321-5</text>
<text x="128.9" y="157.5">4-103321-5</text>
<text x="13.7" y="169.8">J2007</text>
<text x="34.1" y="172.6">0,5%</text>
<text x="42.9" y="172.6">R2115</text>
<text x="69.9" y="169.8">J2008</text>
<text x="90.4" y="172.6">0,5%</text>
<text x="98.5" y="172.6">R2116</text>
<text x="34.1" y="178.1">0,5%</text>
<text x="42.9" y="178.1">R2117</text>
<text x="90.4" y="178.1">0,5%</text>
<text x="98.5" y="178.1">R2118</text>
<text x="13.7" y="183.6">4-103321-5</text>
<text x="69.9" y="183.6">4-103321-5</text>
</g>
<g font-size="1.2" fill="#004080">
<text x="63.8" y="28">VCC</text>
<text x="72.5" y="28">C1+</text>
<text x="63.8" y="30.7">V+</text>
<text x="63.8" y="33.5">V-</text>
<text x="72.5" y="33.5">C2+</text>
<text x="72.8" y="30.7">C1-</text>
<text x="63.8" y="39">DIN1</text>
<text x="63.8" y="40.3">DIN2</text>
<text x="70.5" y="39">DOUT1</text>
<text x="70.5" y="40.3">DOUT2</text>
<text x="72.8" y="36.2">C2-</text>
<text x="63.8" y="43.1">ROUT1</text>
<text x="63.8" y="44.4">ROUT2</text>
<text x="63.8" y="47.2">GND</text>
<text x="72" y="43.1">RIN1</text>
<text x="72" y="44.4">RIN2</text>
<text x="63.8" y="93.9">VCC</text>
<text x="72.5" y="93.9">C1+</text>
<text x="63.8" y="96.6">V+</text>
<text x="63.8" y="99.3">V-</text>
<text x="72.5" y="99.3">C2+</text>
<text x="72.8" y="96.6">C1-</text>
<text x="63.8" y="104.8">DIN1</text>
<text x="63.8" y="106.2">DIN2</text>
<text x="70.5" y="104.8">DOUT1</text>
<text x="70.5" y="106.2">DOUT2</text>
<text x="72.8" y="102.1">C2-</text>
<text x="63.8" y="108.9">ROUT1</text>
<text x="63.8" y="110.3">ROUT2</text>
<text x="63.8" y="113">GND</text>
<text x="72" y="108.9">RIN1</text>
<text x="72" y="110.3">RIN2</text>
<text x="20.6" y="148.7">1</text>
<text x="76.8" y="148.7">1</text>
<text x="135.8" y="147.3">1</text>
<text x="20.6" y="151.5">2</text>
<text x="20.6" y="154.2">3</text>
<text x="76.8" y="151.5">2</text>
<text x="76.8" y="154.2">3</text>
<text x="135.8" y="150.1">2</text>
<text x="135.8" y="152.8">3</text>
<text x="20.6" y="173.4">1</text>
<text x="76.8" y="173.4">1</text>
<text x="20.6" y="176.1">2</text>
<text x="20.6" y="178.9">3</text>
<text x="76.8" y="176.1">2</text>
<text x="76.8" y="178.9">3</text>
</g>
<g font-size="1.2" fill="#f00">
<text x="160.2" y="33.2">[9]</text>
<text x="163.1" y="33.2">UART_RJ45JACK1_TX</text>
<text x="226.3" y="30.5">UART_RJ45JACK1_RX</text>
<text x="241.1" y="30.5">[9]</text>
<text x="9.3" y="38.7">[20]</text>
<text x="12.9" y="38.7">MAX3232_CONSOLE_TXD</text>
<text x="51" y="37.9">CONSOLE_TX</text>
<text x="113.2" y="39">MAX_CONSOLE_TX</text>
<text x="125.9" y="39">[9]</text>
<text x="9.2" y="43.1">[20]</text>
<text x="12.7" y="43.1">MAX3232_CONSOLE_RXD</text>
<text x="51" y="42">CONSOLE_RX</text>
<text x="112.7" y="43">MAX_CONSOLE_RX</text>
<text x="125.8" y="43">[9]</text>
<text x="164.7" y="51.1">[9]</text>
<text x="167.6" y="51.1">MAX_CONSOLE_TX</text>
<text x="207.1" y="51.1">UART_RJ45JACK1_TX</text>
<text x="207.3" y="53.9">UART_RJ45JACK1_RX</text>
<text x="221.6" y="51.1">[9]</text>
<text x="222.2" y="53.9">[9]</text>
<text x="164.8" y="54.1">[9]</text>
<text x="167.7" y="54.1">MAX_CONSOLE_RX</text>
<text x="158.8" y="99.1">[9]</text>
<text x="161.7" y="99.1">UART_RJ45JACK2_TX</text>
<text x="224.9" y="96.3">UART_RJ45JACK2_RX</text>
<text x="239.7" y="96.3">[9]</text>
<text x="12.1" y="104.6">[21]</text>
<text x="15.6" y="104.6">MAX3232_TXD2</text>
<text x="49.6" y="103.8">UART2_TX</text>
<text x="49.6" y="107.9">UART2_RX</text>
<text x="113.2" y="104.8">MAX_UART2_TX</text>
<text x="123.8" y="104.8">[9]</text>
<text x="11.9" y="108.9">[21]</text>
<text x="15.5" y="108.9">MAX3232_RXD2</text>
<text x="112.7" y="108.8">MAX_UART2_RX</text>
<text x="123.7" y="108.8">[9]</text>
<text x="164.7" y="116.9">[9]</text>
<text x="164.8" y="119.9">[9]</text>
<text x="167.6" y="116.9">MAX_UART2_TX</text>
<text x="167.7" y="119.9">MAX_UART2_RX</text>
<text x="205.7" y="116.9">UART_RJ45JACK2_TX</text>
<text x="206" y="119.8">UART_RJ45JACK2_RX</text>
<text x="220.3" y="116.9">[9]</text>
<text x="220.8" y="119.8">[9]</text>
<text x="52.8" y="148.7">UART1RX_GPIO23</text>
<text x="65.1" y="148.7">[4]</text>
<text x="108.3" y="148.7">GPIO102_UART3RX</text>
<text x="121.4" y="148.7">[4]</text>
<text x="169.1" y="147.3">GPIO104_UART4RX</text>
<text x="182.1" y="147.3">[4]</text>
<text x="52.9" y="153.9">UART1TX_GPO0</text>
<text x="63.9" y="153.9">[4]</text>
<text x="108.5" y="153.9">GPIO103_UART3TX</text>
<text x="121.2" y="153.9">[4]</text>
<text x="169.2" y="152.6">GPIO105_UART4TX</text>
<text x="182" y="152.6">[4]</text>
<text x="52.8" y="173.4">UART2RX_GPIO22</text>
<text x="65.1" y="173.4">[4,21]</text>
<text x="108.3" y="173.4">CONSOLERX</text>
<text x="117.5" y="173.4">[4,20]</text>
<text x="52.9" y="178.6">UART2TX_GPIO24</text>
<text x="65" y="178.6">[4,21]</text>
<text x="108.5" y="178.6">CONSOLETX</text>
<text x="117.4" y="178.6">[4,20]</text>
</g>
<g font-size="1">
<text x="28.8" y="1">5</text>
<text x="83.7" y="1">4</text>
<text x="138.5" y="1">3</text>
<text x="193.4" y="1">2</text>
<text x="248.2" y="1">1</text>
<text x=".3" y="27.9">D</text>
<text x="276" y="27.9">D</text>
<text x=".3" y="79.4">C</text>
<text x="276" y="79.4">C</text>
<text x=".3" y="130.8">B</text>
<text x="276" y="130.8">B</text>
<text x=".3" y="182.2">A</text>
<text x="276" y="182.2">A</text>
<text x="28.8" y="208.1">5</text>
<text x="83.7" y="208.1">4</text>
<text x="138.5" y="208.1">3</text>
<text x="193.4" y="208.1">2</text>
<text x="248.2" y="208.1">1</text>
</g>
</svg>
